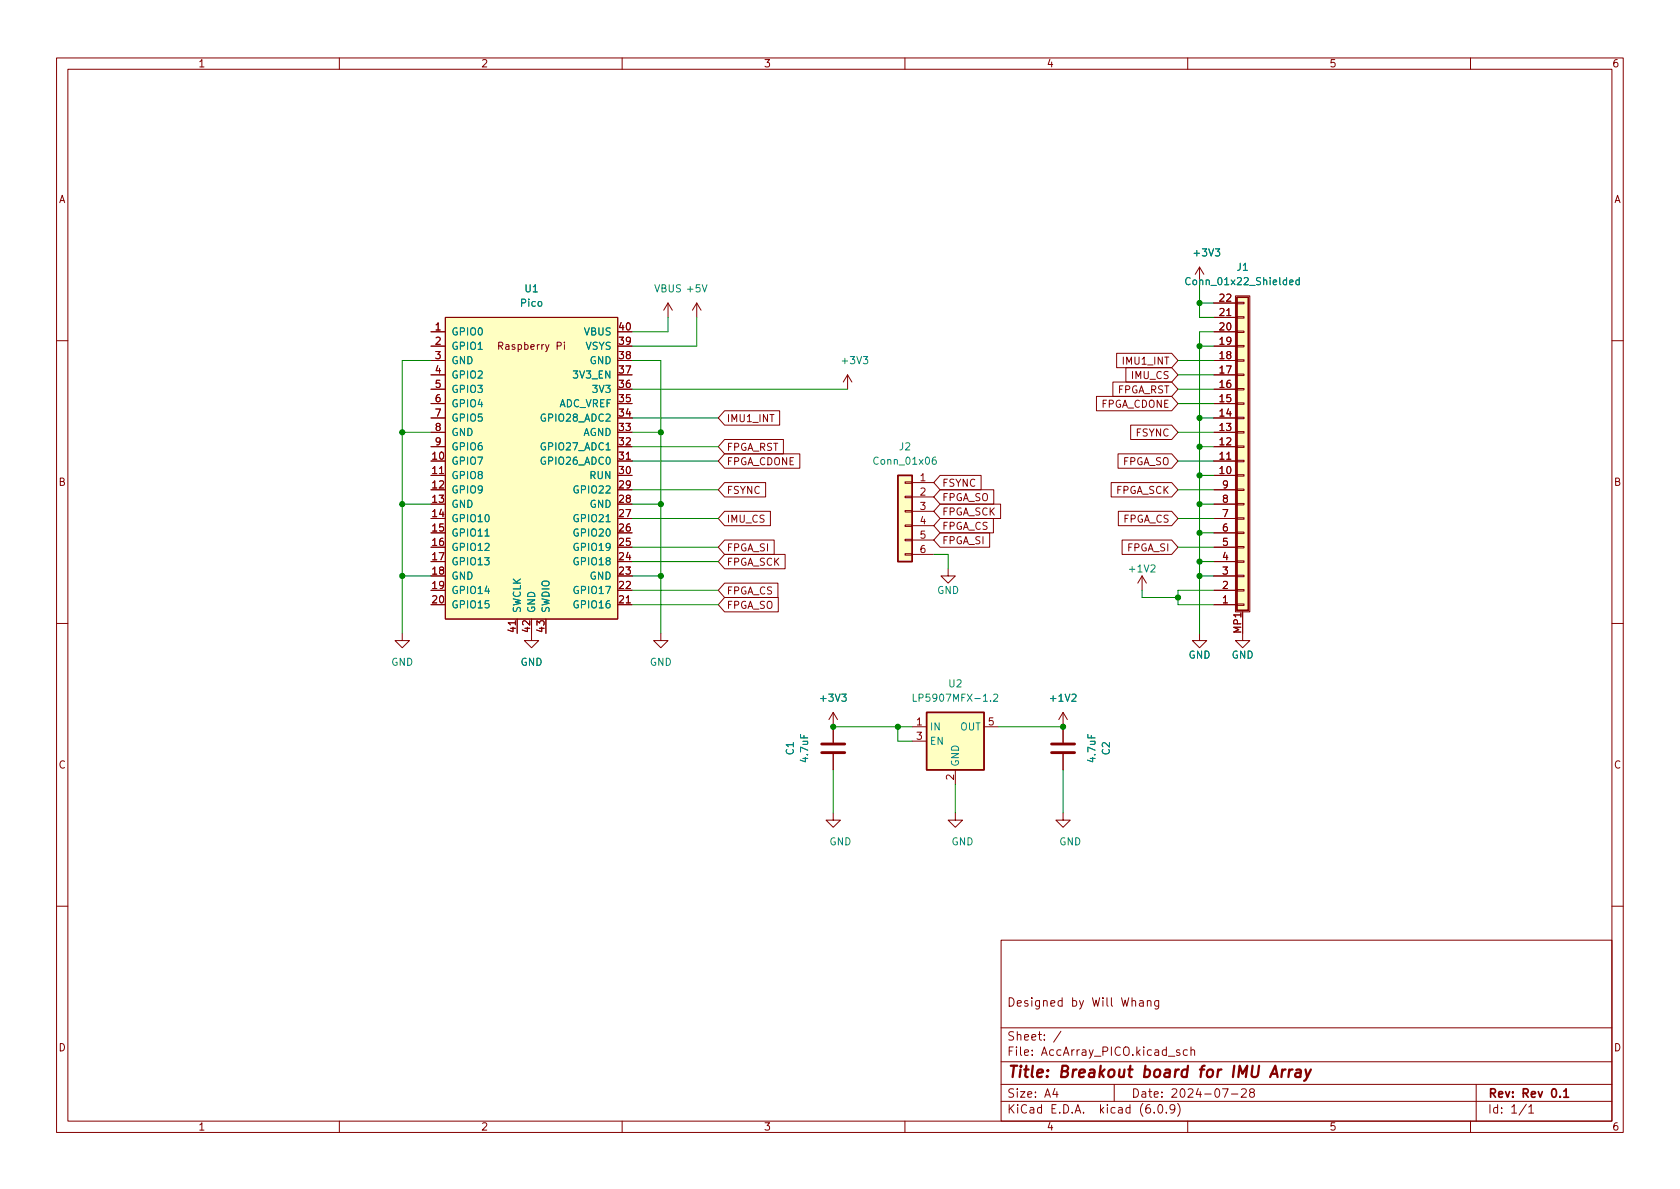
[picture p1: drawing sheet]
<svg xmlns="http://www.w3.org/2000/svg" width="297mm" height="210mm" viewBox="0 0 297 210" stroke-linecap="round" stroke-linejoin="round" font-family="sans-serif">
<g fill="none" stroke="#840000" stroke-width=".18">
<path d="M10 10.2h277v190.1h-277zM12 12.2h273v186.1h-273zM60 10.2v2M110 10.2v2M160 10.2v2M210 10.2v2M260 10.2v2M76.2 58.7h2.5M78.7 56.1h30.5v53.4h-30.5zM118.1 53.6l-.8 1.3M118.1 53.6v2.5M118.1 53.6l.8 1.3"/>
<path d="M123.2 53.6l-.8 1.3M123.2 53.6v2.5M123.2 53.6l.8 1.3M212.1 47.2l.8 1.3M212.1 47.2v2.6M212.1 47.2l-.8 1.3M214.6 58.7h4.1M214.6 56.1h4.1M214.6 53.6h4.1M218.4 52.3h2.6v55.9h-2.6zM218.7 53.5h1.3v.2h-1.3zM218.7 56h1.3v.3h-1.3z"/>
<path d="M218.7 58.5h1.3v.3h-1.3zM10 60.2h2M76.2 61.2h2.5M76.2 63.7h2.5M76.2 66.3h2.5M76.2 68.8h2.5M76.2 71.4h2.5M76.2 73.9h2.5M76.2 76.4h2.5M76.2 79h2.5M99.8 60.5v.1M99.8 60.9v.9"/>
<path d="M128.1 72.6h9.7v2.6h-9.7l-1.1-1.3zM128.1 77.7h10.4v2.6h-10.4l-1.1-1.3zM149.9 66.3l.7 1.3M149.9 66.3v2.5M149.9 66.3l-.8 1.3M193.9 70.1h13.3l1.1 1.3-1.1 1.2h-13.3zM196.8 67.6h10.4l1.1 1.2-1.1 1.3h-10.4zM197.4 62.5h9.8l1.1 1.2-1.1 1.3h-9.8zM199.1 65h8.1l1.1 1.3-1.1 1.3h-8.1zM199.9 75.2h7.3l1.1 1.2-1.1 1.3h-7.3zM214.6 61.2h4.1M214.6 63.7h4.1"/>
<path d="M214.6 66.3h4.1M214.6 68.8h4.1M214.6 71.4h4.1M214.6 73.9h4.1M214.6 76.4h4.1M214.6 79h4.1M218.7 61.1h1.3v.2h-1.3zM218.7 63.6h1.3v.3h-1.3zM218.7 66.2h1.3v.2h-1.3zM218.7 68.7h1.3v.3h-1.3zM218.7 71.2h1.3v.3h-1.3zM218.7 73.8h1.3v.2h-1.3z"/>
<path d="M218.7 76.3h1.3v.3h-1.3zM218.7 78.9h1.3v.2h-1.3zM285 60.2h2M76.2 84.1h2.5M109.2 81.5h2.6M128.1 95.5h8.8v2.5h-8.8l-1.1-1.2zM128.1 98h10.7v2.6h-10.7l-1.1-1.3zM128.1 90.4h8.1v2.6h-8.1l-1.1-1.3zM128.1 80.3h13.3v2.5h-13.3l-1.1-1.3zM128.1 85.3h7.3v2.6h-7.3l-1.1-1.3zM160 97.9h1.3v.3h-1.3zM160 95.4h1.3v.2h-1.3z"/>
<path d="M160 92.8h1.3v.3h-1.3zM160 90.3h1.3v.2h-1.3zM160 87.8h1.3v.2h-1.3zM160 85.2h1.3v.3h-1.3zM161.3 85.3h3.8M161.3 87.9h3.8M161.3 90.4h3.8M161.3 93h3.8M161.3 95.5h3.8M161.3 98h3.8M166.2 94.2h8.8v2.6h-8.8l-1.1-1.3zM166.2 86.6h9.5v2.5h-9.5l-1.1-1.2z"/>
<path d="M166.2 89.1h10.7v2.6h-10.7l-1.1-1.3zM166.2 91.7h9.4v2.5h-9.4l-1.1-1.2zM166.2 84.1h7.3v2.5h-7.3l-1.1-1.3zM196.5 85.3h10.7l1.1 1.3-1.1 1.3h-10.7zM197.7 80.3h9.5l1.1 1.2-1.1 1.3h-9.5zM197.7 90.4h9.5l1.1 1.3-1.1 1.3h-9.5zM198.4 95.5h8.8l1.1 1.3-1.1 1.2h-8.8zM214.6 84.1h4.1M214.6 81.5h4.1M214.6 99.3h4.1M214.6 96.8h4.1M214.6 94.2h4.1"/>
<path d="M214.6 91.7h4.1M214.6 89.1h4.1M214.6 86.6h4.1M218.7 81.4h1.3v.3h-1.3zM218.7 83.9h1.3v.3h-1.3zM218.7 86.5h1.3v.2h-1.3zM218.7 89h1.3v.3h-1.3zM218.7 91.6h1.3v.2h-1.3zM218.7 94.1h1.3v.3h-1.3zM218.7 96.6h1.3v.3h-1.3zM218.7 99.2h1.3v.2h-1.3zM10 110.2h2"/>
<path d="M71.1 112v1.3h1.3l-1.3 1.2-1.3-1.2h1.3M91.4 109.5v2.5M94 112v1.3h1.2l-1.2 1.2-1.3-1.2h1.3M109.2 106.9h2.6M116.8 112v1.3h1.3l-1.3 1.2-1.2-1.2h1.2M128.1 103.1h9.4v2.6h-9.4l-1.1-1.3zM128.1 105.7h9.5v2.5h-9.5l-1.1-1.3zM167.6 100.6v1.2h1.3l-1.3 1.3-1.2-1.3h1.2M201.9 101.8l-.7 1.3M201.9 101.8v2.6M201.9 101.8l.8 1.3M212.1 112v1.3h1.3l-1.3 1.2-1.3-1.2h1.3"/>
<path d="M214.6 106.9h4.1M214.6 104.4h4.1M214.6 101.8h4.1M218.7 101.7h1.3v.3h-1.3zM218.7 104.3h1.3v.2h-1.3zM218.7 106.8h1.3v.3h-1.3zM219.7 108.2v5.1h1.3l-1.3 1.2-1.3-1.2h1.3M285 110.2h2M147.3 126l.8 1.2M147.3 126v5.3M147.3 133.3v2.8M147.3 126l-.7 1.2"/>
<path d="M161.3 128.5h2.5M161.3 131.1h2.5M168.9 136.1v2.6M174 128.5h2.5M188 126v5.3M188 133.3v2.8M188 126l-.8 1.2M188 126l.7 1.2M147.3 143.8v1.2h1.3l-1.3 1.3-1.3-1.3h1.3M168.9 143.8v1.2h1.3l-1.3 1.3-1.3-1.3h1.3M188 143.8v1.2h1.2l-1.2 1.3-1.3-1.3h1.3M10 160.2h2"/>
<path d="M177 166.3h108v32h-108zM201.5 177h.6v.9M202.1 177.3l-.5 .1a.29 .29 0 0 0-.2 .2 .29 .29 0 0 0 .2 .3h.5M202.9 177.1l.2-.2 .3 .1 .1 .9M202.9 176.9v1M204.9 176.9v1.2l-.3 .3h-.4M204.9 177l-.5-.1-.3 .3v.4l.2 .3h.6M285 160.2h2M60 198.3v2M110 198.3v2M160 198.3v2M177 194.8h108"/>
<path d="M177 191.8h108M177 187.8h108M177 181.8h108M186.5 192.5l-.4 1h1M186.9 193v1M187.6 182.4l-1.3 1.9M197 191.8v3M204.1 196.7v.1M204.9 195.4l.2-.1a.81 .81 0 0 1 .6 .7 .81 .81 0 0 1-.3 .8h-.2a.81 .81 0 0 1-.6-.6 .81 .81 0 0 1 .3-.8zM206.2 196.7v.1M207.7 196l-.3 .3h-.3l-.2-.3 .1-.6 .4-.1 .2 .2a.99 .99 0 0 1-.3 1.3h-.3M208.2 195.1a1.72 1.72 0 0 1 0 2.3"/>
<path d="M208.6 185.7l-.4-.1-.2 .2 .1 .3 .5 .1v.4h-.6M209.9 185.7l-.4-.1-.3 .3v.4l.2 .3h.5M210 198.3v2M210.6 185.8l.2-.2 .3 .1 .1 .9M210.6 185.1v1.5M216.1 192.5h1l-.6 1.5M217.7 193.5h1.2M219.5 192.7l.6-.2 .2 .2 .1 .3-1 1h1M221.2 193.2l-.3-.3 .1-.2 .2-.2 .4 .1 .2 .2-.1 .2-.6 .2-.2 .3 .1 .4 .2 .1h.4l.2-.3-.1-.4-.2-.1M260 198.3v2M261 191.8v6.5M269.9 195.3l-1.3 1.9"/>
<path d="M270.3 195.8l.4-.5v1.5M270.3 196.8h.9"/>
</g>
<path d="M275.8 193.9v.1M276.5 193l.4-.5v1.5M276.5 194h.8" fill="none" stroke="#840000" stroke-width=".3"/>
<path d="M224.6 190.5l.9-2 .4 2M224.8 189.9h1M226.7 189.1l-.1 1.4M227.3 189.1l-.4 .1-.2 .3M228 189.1l-.2 1.4M228.5 189.1l-.4 .1-.2 .3M229.2 189.2l.2-.1 .6 .1-.1 1.3M230 189.6l-.7 .1a.4 .4 0 0 0-.3 .3 .4 .4 0 0 0 .2 .5l.7-.1M230.8 189.1l.3 1.4M231.8 189.1l-.9 1.8-.3 .2" fill="none" stroke="#840000" stroke-width=".4"/>
<g fill="#ffffc2" stroke="#ffffc2" stroke-width=".18">
<path d="M158.7 84.1h2.6v15.2h-2.6z"/>
<path d="M78.7 56.1h30.5v53.4h-30.5z"/>
<path d="M218.7 52.6h2v55.3h-2z"/>
<path d="M163.8 126h10.2v10.1h-10.2z"/>
</g>
<path d="M218.7 52.6h2v55.3h-2zM158.7 84.1h2.6v15.2h-2.6zM163.8 126h10.2v10.1h-10.2z" fill="none" stroke="#840000" stroke-width=".25"/>
<path d="M210.4 49.2a.6 .6 0 0 0-.8 .4 .6 .6 0 0 0 .6 .8l.2-.2M229.7 49.6l-.3-.1-.3 .2 .1 .6h.5M229.7 49.1v1.3M85.8 94.8h.7M165.4 80.8l-.3 .1a.85 .85 0 0 0 0 1.2l.4-.1 .1-.4-.3-.3-.4 .1-.1 .2M161.5 122.7v1.3h.6M175.7 122.9l.5-.2 .2 .4-.8 .9h.8" fill="none" stroke="#008484" stroke-width=".18"/>
<path d="M145.3 133.1h4.1M145.3 131.6h4.1M185.9 133.1h4.1M185.9 131.6h4.1" fill="none" stroke="#840000" stroke-width=".51"/>
<g fill="none" stroke="#008400" stroke-width=".18">
<path d="M118.1 56.1v2.6h-6.3M123.2 56.1v5.1h-11.4M212.1 49.8v6.3h2.5M212.1 53.6h2.5M214.6 58.7h-2.5v53.3M71.1 76.4h5.1M76.2 63.7h-5.1v48.3M111.8 68.8h38.1M111.8 63.7h5v48.3M111.8 73.9h15.2M111.8 76.4h5M111.8 79h15.2"/>
<path d="M208.3 71.4h6.3M208.3 66.3h6.3M208.3 68.8h6.3M208.3 63.7h6.3M208.3 76.4h6.3M212.1 61.2h2.5M212.1 73.9h2.5M212.1 79h2.5M71.1 89.1h5.1M111.8 96.8h15.2M111.8 99.3h15.2M111.8 89.1h5"/>
<path d="M111.8 91.7h15.2M111.8 86.6h15.2M111.8 81.5h15.2M165.1 98h2.5v2.6M208.3 96.8h6.3M208.3 91.7h6.3M208.3 86.6h6.3M208.3 81.5h6.3M212.1 94.2h2.5M212.1 99.3h2.5M212.1 89.1h2.5M212.1 84.1h2.5"/>
<path d="M71.1 101.8h5.1M111.8 104.4h15.2M111.8 101.8h5M111.8 106.9h15.2M201.9 104.4v1.3h6.4M212.1 101.8h2.5M214.6 104.4h-6.3v2.5h6.3M147.3 136.1v7.7M147.3 128.5h14M158.7 128.5v2.6h2.6M168.9 138.7v5.1M176.5 128.5h11.5"/>
<path d="M188 136.1v7.7"/>
</g>
<g fill="#008400" stroke="#008400" stroke-width=".18">
<circle cx="147.3" cy="128.5" r=".46"/>
<circle cx="158.7" cy="128.5" r=".46"/>
<circle cx="188" cy="128.5" r=".46"/>
<circle cx="212.1" cy="84.1" r=".46"/>
<circle cx="212.1" cy="79" r=".46"/>
<circle cx="212.1" cy="53.6" r=".46"/>
<circle cx="212.1" cy="61.2" r=".46"/>
<circle cx="212.1" cy="73.9" r=".46"/>
<circle cx="212.1" cy="94.2" r=".46"/>
<circle cx="212.1" cy="99.3" r=".46"/>
<circle cx="212.1" cy="101.8" r=".46"/>
<circle cx="208.3" cy="105.7" r=".46"/>
<circle cx="212.1" cy="89.1" r=".46"/>
<circle cx="116.8" cy="76.4" r=".46"/>
<circle cx="116.8" cy="89.1" r=".46"/>
<circle cx="116.8" cy="101.8" r=".46"/>
<circle cx="71.1" cy="101.8" r=".46"/>
<circle cx="71.1" cy="76.4" r=".46"/>
<circle cx="71.1" cy="89.1" r=".46"/>
</g>
<text font-size="2.8" fill="#840000" x="178" y="190.6">Title: Breakout board for IMU Array</text>
<g font-size="2.1" fill="#840000">
<text x="178" y="178">Designed by Will Whang</text>
<text x="178" y="184">Sheet: /</text>
<text x="178" y="186.7">File: AccArray_PICO.kicad_sch</text>
<text x="178" y="196.9">KiCad E.D.A. kicad (6.0.9)</text>
<text x="178" y="194.1">Size: A4</text>
<text x="200" y="194.1">Date: 2024-07-28</text>
<text x="263" y="194.1">Rev: Rev 0.1</text>
<text x="263" y="196.9">Id: 1/1</text>
</g>
<g font-size="1.8" fill="#840000">
<text x="35" y="11.9">1</text>
<text x="85" y="11.9">2</text>
<text x="135" y="11.9">3</text>
<text x="185" y="11.9">4</text>
<text x="235" y="11.9">5</text>
<text x="285" y="11.9">6</text>
<text x="10.3" y="35.9">A</text>
<text x="285.3" y="35.9">A</text>
<text x="215.7" y="53.3">22</text>
<text x="77" y="58.4">1</text>
<text x="109.5" y="58.4">40</text>
<text x="215.7" y="58.4">20</text>
<text x="215.7" y="55.9">21</text>
<text x="77" y="61">2</text>
<text x="77" y="63.5">3</text>
<text x="88.5" y="61.8">Raspberry Pi</text>
<text x="109.5" y="63.5">38</text>
<text x="109.5" y="61">39</text>
<text x="198.8" y="64.5">IMU1_INT</text>
<text x="215.7" y="63.5">18</text>
<text x="215.7" y="61">19</text>
<text x="77" y="66">4</text>
<text x="77" y="68.6">5</text>
<text x="77" y="71.1">6</text>
<text x="109.5" y="71.1">35</text>
<text x="109.5" y="68.6">36</text>
<text x="109.5" y="66">37</text>
<text x="197.4" y="69.6">FPGA_RST</text>
<text x="200.2" y="67">IMU_CS</text>
<text x="215.7" y="71.1">15</text>
<text x="215.7" y="68.6">16</text>
<text x="215.7" y="66">17</text>
<text x="77" y="73.7">7</text>
<text x="77" y="76.2">8</text>
<text x="109.5" y="76.2">33</text>
<text x="109.5" y="73.7">34</text>
<text x="128.4" y="74.6">IMU1_INT</text>
<text x="194.6" y="72.1">FPGA_CDONE</text>
<text x="200.9" y="77.2">FSYNC</text>
<text x="215.7" y="76.2">13</text>
<text x="215.7" y="73.7">14</text>
<text x="76.5" y="81.3">10</text>
<text x="76.5" y="83.8">11</text>
<text x="77" y="78.7">9</text>
<text x="109.5" y="83.8">30</text>
<text x="109.5" y="81.3">31</text>
<text x="109.5" y="78.7">32</text>
<text x="128.4" y="82.3">FPGA_CDONE</text>
<text x="128.4" y="79.7">FPGA_RST</text>
<text x="198.4" y="82.3">FPGA_SO</text>
<text x="215.7" y="83.8">10</text>
<text x="215.7" y="81.3">11</text>
<text x="215.7" y="78.7">12</text>
<text x="10.3" y="85.9">B</text>
<text x="76.5" y="86.4">12</text>
<text x="76.5" y="88.9">13</text>
<text x="109.5" y="88.9">28</text>
<text x="109.5" y="86.4">29</text>
<text x="128.4" y="87.3">FSYNC</text>
<text x="162.7" y="85.1">1</text>
<text x="162.7" y="87.6">2</text>
<text x="166.5" y="88.6">FPGA_SO</text>
<text x="166.5" y="86.1">FSYNC</text>
<text x="197.2" y="87.3">FPGA_SCK</text>
<text x="216.2" y="88.9">8</text>
<text x="216.2" y="86.4">9</text>
<text x="285.3" y="85.9">B</text>
<text x="76.5" y="91.4">14</text>
<text x="76.5" y="94">15</text>
<text x="109.5" y="94">26</text>
<text x="109.5" y="91.4">27</text>
<text x="128.4" y="92.4">IMU_CS</text>
<text x="162.7" y="90.2">3</text>
<text x="162.7" y="92.7">4</text>
<text x="162.7" y="95.2">5</text>
<text x="166.5" y="91.1">FPGA_SCK</text>
<text x="166.5" y="93.7">FPGA_CS</text>
<text x="198.5" y="92.4">FPGA_CS</text>
<text x="216.2" y="94">6</text>
<text x="216.2" y="91.4">7</text>
<text x="76.5" y="96.5">16</text>
<text x="76.5" y="99.1">17</text>
<text x="76.5" y="101.6">18</text>
<text x="109.5" y="101.6">23</text>
<text x="109.5" y="99.1">24</text>
<text x="109.5" y="96.5">25</text>
<text x="128.4" y="97.5">FPGA_SI</text>
<text x="128.4" y="100">FPGA_SCK</text>
<text x="162.7" y="97.8">6</text>
<text x="166.5" y="96.2">FPGA_SI</text>
<text x="199.3" y="97.5">FPGA_SI</text>
<text x="216.2" y="101.6">3</text>
<text x="216.2" y="99.1">4</text>
<text x="216.2" y="96.5">5</text>
<text x="76.5" y="104.1">19</text>
<text x="76.5" y="106.7">20</text>
<text x="109.5" y="106.7">21</text>
<text x="109.5" y="104.1">22</text>
<text x="128.4" y="105.1">FPGA_CS</text>
<text x="128.4" y="107.7">FPGA_SO</text>
<text x="216.2" y="106.7">1</text>
<text x="216.2" y="104.1">2</text>
<text x="91.2" y="111.7" transform="rotate(-90 91.2 111.7)">41</text>
<text x="93.7" y="111.7" transform="rotate(-90 93.7 111.7)">42</text>
<text x="96.3" y="111.7" transform="rotate(-90 96.3 111.7)">43</text>
<text x="219.5" y="111.9" transform="rotate(-90 219.5 111.9)">MP1</text>
<text x="162.1" y="128.3">1</text>
<text x="162.1" y="130.8">3</text>
<text x="174.8" y="128.3">5</text>
<text x="10.3" y="135.9">C</text>
<text x="168.7" y="137.9" transform="rotate(-90 168.7 137.9)">2</text>
<text x="285.3" y="135.9">C</text>
<text x="10.3" y="185.9">D</text>
<text x="285.3" y="185.9">D</text>
<text x="35" y="199.9">1</text>
<text x="85" y="199.9">2</text>
<text x="135" y="199.9">3</text>
<text x="185" y="199.9">4</text>
<text x="235" y="199.9">5</text>
<text x="285" y="199.9">6</text>
</g>
<g font-size="1.8" fill="#008484">
<text x="211.3" y="45.3">+3V3</text>
<text x="218.7" y="47.9">J1</text>
<text x="92.8" y="51.7">U1</text>
<text x="115.7" y="51.7">VBUS +5V</text>
<text x="210.3" y="50.4">Conn_01x22_Shielded</text>
<text x="79.8" y="59.3">GPIO0</text>
<text x="92.1" y="54.2">Pico</text>
<text x="103.3" y="59.3">VBUS</text>
<text x="79.8" y="61.8">GPIO1</text>
<text x="79.8" y="64.4">GND</text>
<text x="103.5" y="61.8">VSYS</text>
<text x="104.3" y="64.4">GND</text>
<text x="149" y="64.4">+3V3</text>
<text x="79.8" y="66.9">GPIO2</text>
<text x="79.8" y="69.5">GPIO3</text>
<text x="101.6" y="66.9">3V3_EN</text>
<text x="105.1" y="69.5">3V3</text>
<text x="79.8" y="72">GPIO4</text>
<text x="79.8" y="74.5">GPIO5</text>
<text x="79.8" y="77.1">GND</text>
<text x="96" y="74.5">GPIO28_ADC2</text>
<text x="98.7" y="72">ADC_VREF</text>
<text x="103" y="77.1">AGND</text>
<text x="79.8" y="82.2">GPIO7</text>
<text x="79.8" y="79.6">GPIO6</text>
<text x="96" y="82.2">GPIO26_ADC0</text>
<text x="96" y="79.6">GPIO27_ADC1</text>
<text x="154.8" y="82.2">Conn_01x06</text>
<text x="159" y="79.6">J2</text>
<text x="79.8" y="84.7">GPIO8</text>
<text x="79.8" y="87.2">GPIO9</text>
<text x="79.8" y="89.8">GND</text>
<text x="101.8" y="87.2">GPIO22</text>
<text x="104.3" y="89.8">GND</text>
<text x="104.4" y="84.7">RUN</text>
<text x="79.8" y="92.3">GPIO10</text>
<text x="79.8" y="94.9">GPIO11</text>
<text x="101.8" y="94.9">GPIO20</text>
<text x="101.8" y="92.3">GPIO21</text>
<text x="79.8" y="97.4">GPIO12</text>
<text x="79.8" y="99.9">GPIO13</text>
<text x="101.8" y="99.9">GPIO18</text>
<text x="101.8" y="97.4">GPIO19</text>
<text x="199.8" y="101.2">+1V2</text>
<text x="79.8" y="102.5">GND</text>
<text x="79.8" y="105">GPIO14</text>
<text x="79.8" y="107.6">GPIO15</text>
<text x="101.8" y="107.6">GPIO16</text>
<text x="101.8" y="105">GPIO17</text>
<text x="104.3" y="102.5">GND</text>
<text x="165.7" y="105">GND</text>
<text x="92.1" y="108.5" transform="rotate(-90 92.1 108.5)">SWCLK</text>
<text x="94.6" y="108.5" transform="rotate(-90 94.6 108.5)">GND</text>
<text x="97.2" y="108.5" transform="rotate(-90 97.2 108.5)">SWDIO</text>
<text x="69.2" y="117.7">GND</text>
<text x="92" y="117.7">GND</text>
<text x="114.9" y="117.7">GND</text>
<text x="210.1" y="116.5">GND</text>
<text x="217.7" y="116.5">GND</text>
<text x="145.2" y="124.1">+3V3</text>
<text x="162.4" y="124.1">LP5907MFX-1.2</text>
<text x="167.8" y="121.5">U2</text>
<text x="185.9" y="124.1">+1V2</text>
<text x="164.3" y="129.2">IN</text>
<text x="164.3" y="131.7">EN</text>
<text x="169.7" y="129.2">OUT</text>
<text x="140.3" y="133.5" transform="rotate(-90 140.3 133.5)">C1</text>
<text x="142.9" y="134.6" transform="rotate(-90 142.9 134.6)">4.7uF</text>
<text x="169.5" y="135.6" transform="rotate(-90 169.5 135.6)">GND</text>
<text x="193.7" y="134.6" transform="rotate(-90 193.7 134.6)">4.7uF</text>
<text x="196.2" y="133.5" transform="rotate(-90 196.2 133.5)">C2</text>
<text x="146.6" y="149.5">GND</text>
<text x="168.2" y="149.5">GND</text>
<text x="187.3" y="149.5">GND</text>
</g>
</svg>
